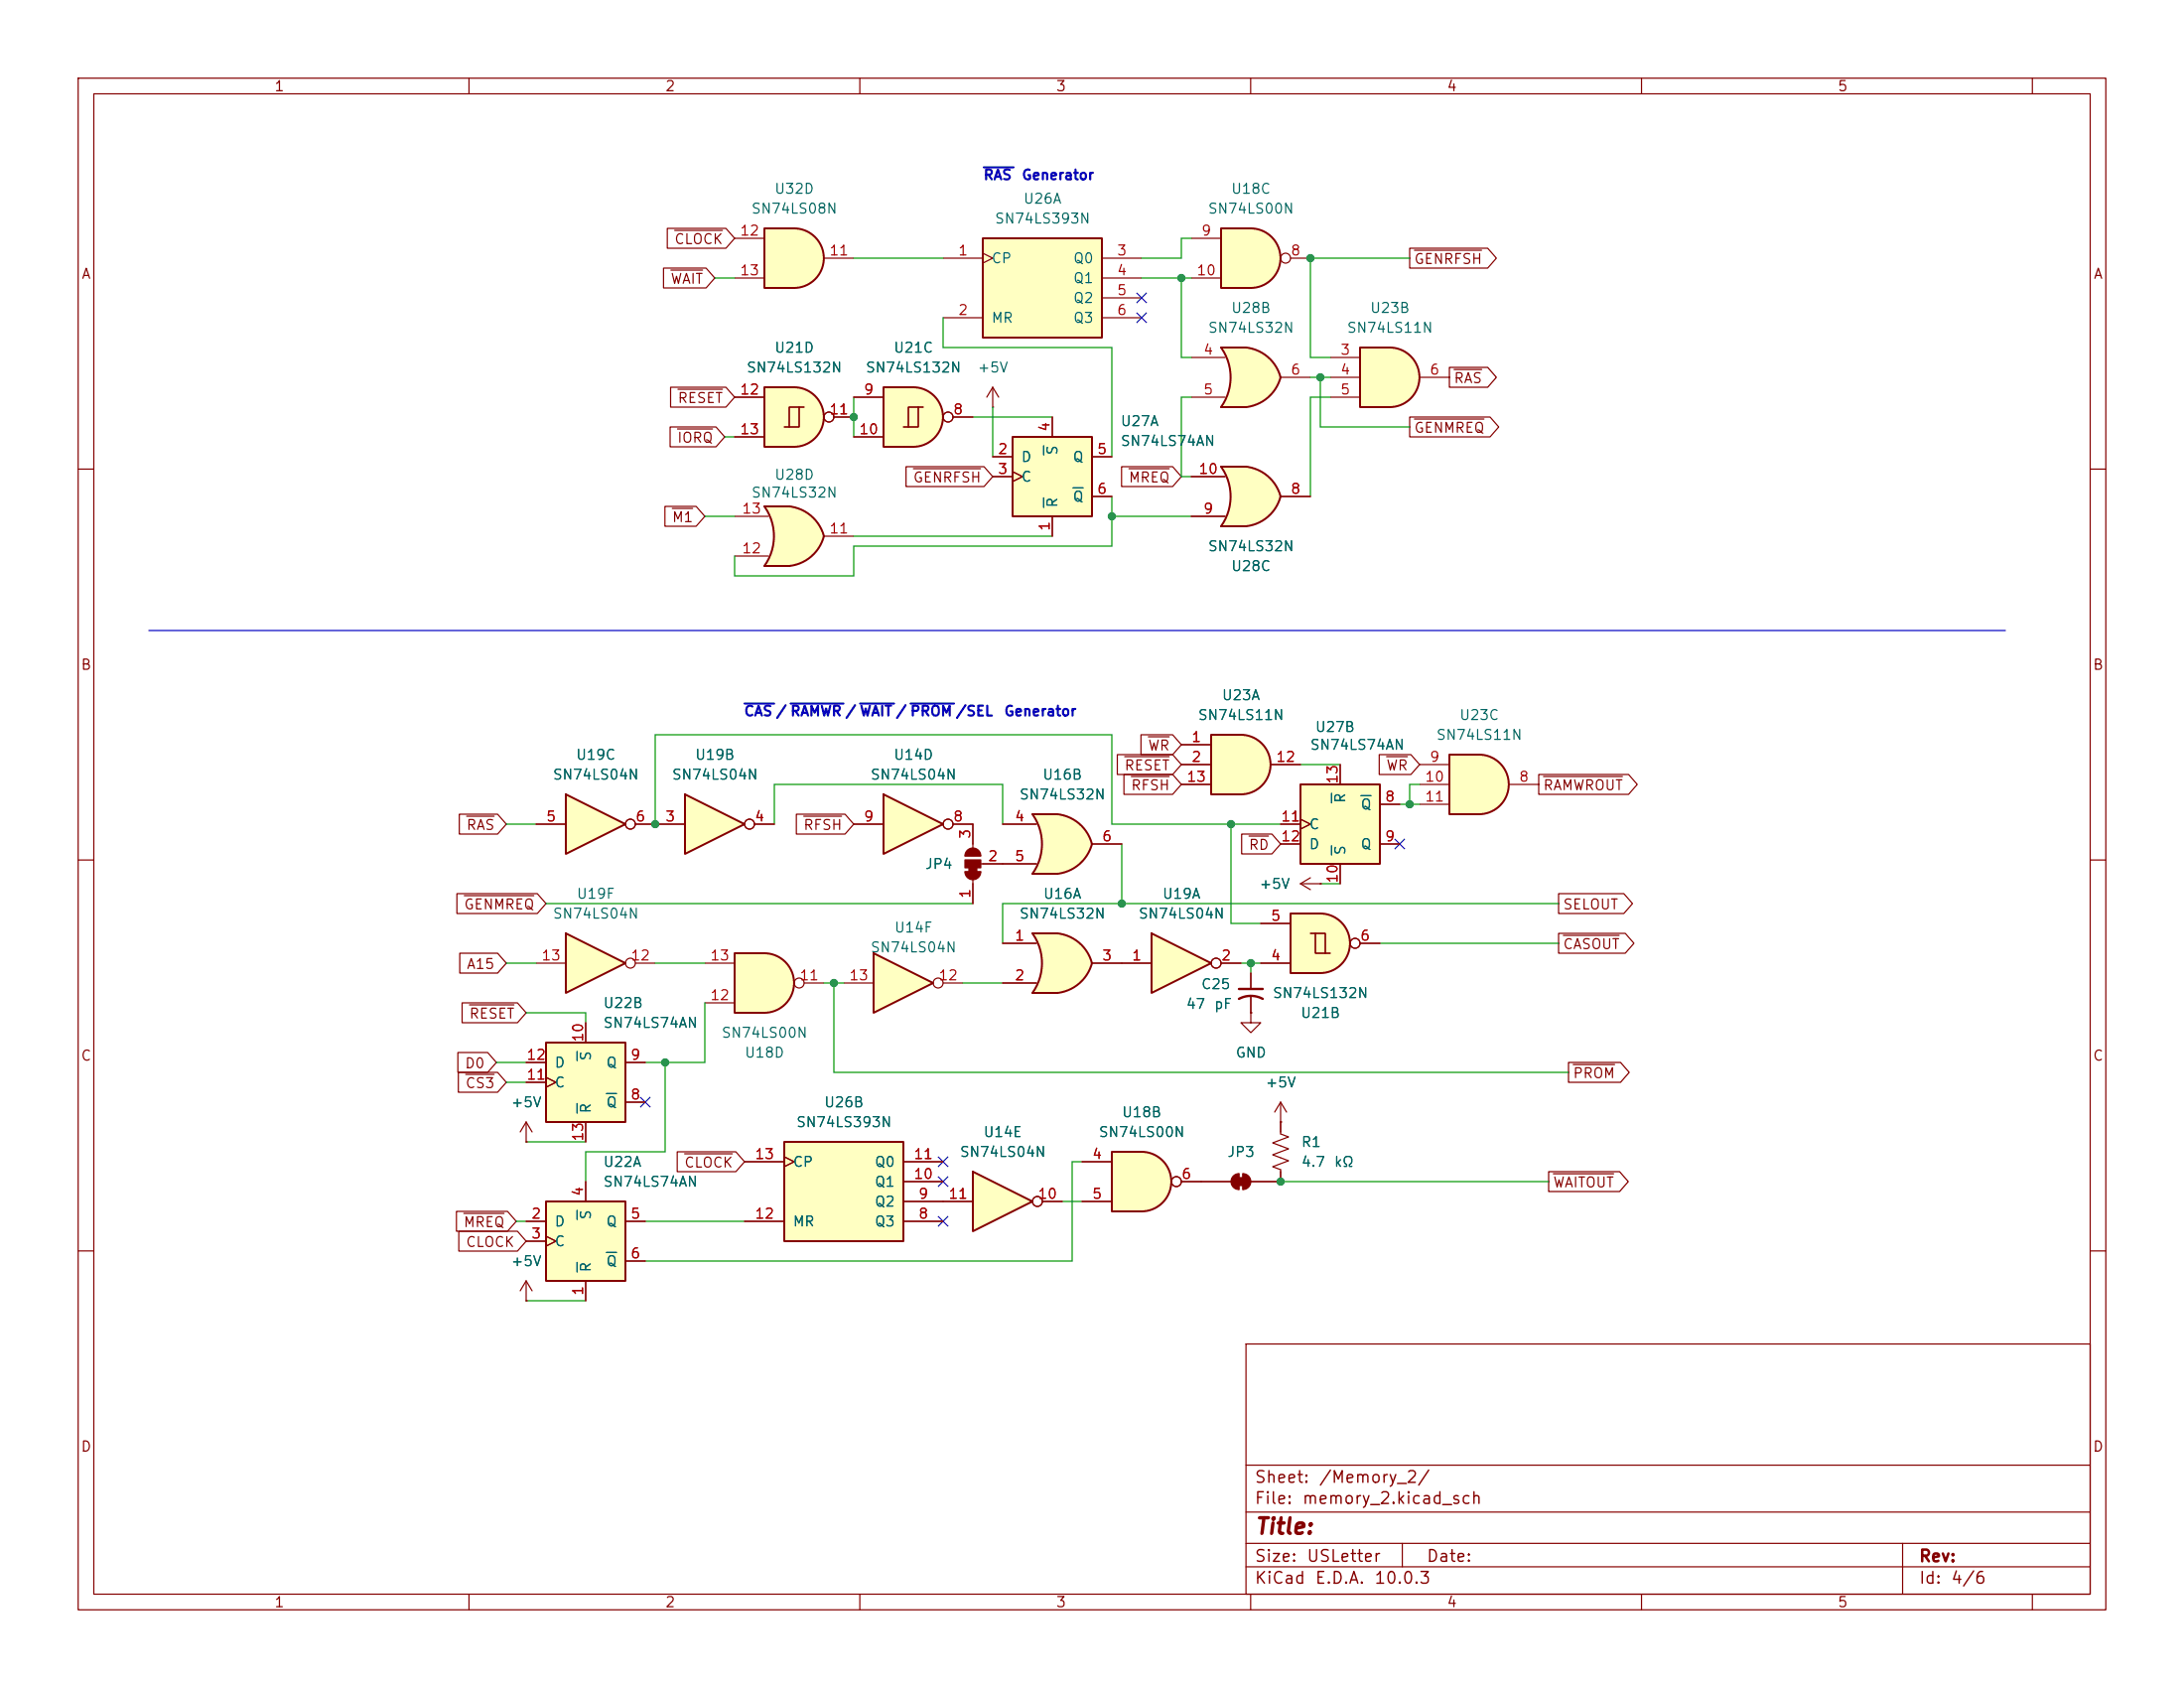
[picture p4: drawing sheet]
<svg xmlns="http://www.w3.org/2000/svg" width="279mm" height="216mm" viewBox="0 0 279 216" stroke-linecap="round" stroke-linejoin="round" font-family="sans-serif">
<g fill="none" stroke="#840000" stroke-width=".15">
<path d="M10 10h259.4v195.9h-259.4zM12 12h255.4v191.9h-255.4zM60 10v2M110 10v2M160 10v2M210 10v2M260 10v2M10 60h2M267.4 60h2M10 110h2M267.4 110h2M10 160h2"/>
<path d="M159.4 171.9h108v32h-108zM267.4 160h2M159.4 197.4h108M159.4 193.4h108M159.4 187.4h108M179.4 197.4v3M243.4 197.4v6.5M60 203.9v2M110 203.9v2M159.4 200.4h108M160 203.9v2M210 203.9v2"/>
<path d="M260 203.9v2"/>
</g>
<path d="M158.7 94a3.8 3.8 0 0 1 3.8 3.8 3.8 3.8 0 0 1-3.8 3.8z" fill="#ffffc2" stroke="#ffffc2" stroke-width=".13"/>
<path d="M154.9 94h3.8v7.6h-3.8z" fill="#ffffc2"/>
<path d="M154.9 94h3.8a3.8 3.8 0 0 1 3.8 3.8 3.8 3.8 0 0 1-3.8 3.8h-3.8z" fill="none" stroke="#840000" stroke-width=".25"/>
<path d="M151.1 95.3h3.8M151.1 97.8h3.8M162.6 97.8h3.8M151.1 100.3h3.8" fill="none" stroke="#840000" stroke-width=".15"/>
<path d="M101.6 29.2a3.8 3.8 0 0 1 3.8 3.8 3.8 3.8 0 0 1-3.8 3.8z" fill="#ffffc2" stroke="#ffffc2" stroke-width=".13"/>
<path d="M97.8 29.2h3.8v7.6h-3.8z" fill="#ffffc2"/>
<path d="M97.8 29.2h3.8a3.8 3.8 0 0 1 3.8 3.8 3.8 3.8 0 0 1-3.8 3.8h-3.8z" fill="none" stroke="#840000" stroke-width=".25"/>
<path d="M94 30.5h3.8M94 35.6h3.8M105.4 33h3.8" fill="none" stroke="#840000" stroke-width=".15"/>
<path d="M156.2 44.5h3.2M156.2 52.1h3.2" fill="none" stroke="#ffffc2" stroke-width=".13"/>
<g fill="#ffffc2" stroke="#ffffc2" stroke-width=".13">
<path d="M158.8 46.9l5 1.4a5.2 5.2 0 0 1-4.4 3.8z"/>
<path d="M159.4 44.5a5.1 5.1 0 0 1 4.4 3.8l-4.9 1.3z"/>
</g>
<path d="M156.2 44.5h3.2v7.6h-3.2a6.7 6.7 0 0 0 0-7.6z" fill="#ffffc2"/>
<path d="M159.4 44.5h-3.2a6.6 6.6 0 0 1 0 7.6h3.2M159.4 44.5a5.2 5.2 0 0 1 4.4 3.8 5.2 5.2 0 0 1-4.4 3.8" fill="none" stroke="#840000" stroke-width=".25"/>
<path d="M152.4 45.7h4.3M152.4 50.8h4.3M163.8 48.3h3.8" fill="none" stroke="#840000" stroke-width=".15"/>
<path d="M160 29.2a3.8 3.8 0 0 1 3.8 3.8 3.8 3.8 0 0 1-3.8 3.8z" fill="#ffffc2" stroke="#ffffc2" stroke-width=".13"/>
<path d="M156.2 29.2h3.8v7.6h-3.8z" fill="#ffffc2"/>
<path d="M156.2 29.2h3.8a3.8 3.8 0 0 1 3.8 3.8 3.8 3.8 0 0 1-3.8 3.8h-3.8z" fill="none" stroke="#840000" stroke-width=".25"/>
<g fill="none" stroke="#840000" stroke-width=".15">
<path d="M152.4 30.5h3.8M152.4 35.6h3.8M165.1 33h2.5"/>
<circle cx="164.5" cy="33" r=".63"/>
</g>
<path d="M125.7 30.5h15.3v12.7h-15.3z" fill="#ffffc2"/>
<path d="M125.7 30.5h15.3v12.7h-15.3z" fill="none" stroke="#840000" stroke-width=".25"/>
<path d="M120.6 33h5.1M125.7 32.4l1.3 .6-1.3 .7M141 33h5M141 35.6h5M141 38.1h5M120.6 40.6h5.1M141 40.6h5" fill="none" stroke="#840000" stroke-width=".15"/>
<path d="M132.1 119.4h3.2M132.1 127h3.2" fill="none" stroke="#ffffc2" stroke-width=".13"/>
<g fill="#ffffc2" stroke="#ffffc2" stroke-width=".13">
<path d="M134.7 121.8l5 1.4a5.2 5.2 0 0 1-4.4 3.8z"/>
<path d="M135.3 119.4a5.1 5.1 0 0 1 4.4 3.8l-5 1.3z"/>
</g>
<path d="M132.1 119.4h3.2v7.6h-3.2a6.7 6.7 0 0 0 0-7.6z" fill="#ffffc2"/>
<path d="M135.3 119.4h-3.2a6.6 6.6 0 0 1 0 7.6h3.2M135.3 119.4a5.2 5.2 0 0 1 4.4 3.8 5.2 5.2 0 0 1-4.4 3.8" fill="none" stroke="#840000" stroke-width=".25"/>
<path d="M128.3 120.7h4.3M128.3 125.7h4.3M139.7 123.2h3.8" fill="none" stroke="#840000" stroke-width=".15"/>
<path d="M147.3 119.4l7.6 3.8-7.6 3.8z" fill="#ffffc2"/>
<path d="M147.3 119.4l7.6 3.8-7.6 3.8z" fill="none" stroke="#840000" stroke-width=".25"/>
<g fill="none" stroke="#840000" stroke-width=".15">
<path d="M127 52.1h.1M127 49.5l-.8 1.3M127 49.5l.8 1.3M127 49.5v2.6M143.5 123.2h3.8M156.2 123.2h2.5"/>
<circle cx="155.6" cy="123.2" r=".63"/>
</g>
<path d="M97.8 72.4h3.2M97.8 64.8h3.2" fill="none" stroke="#ffffc2" stroke-width=".13"/>
<g fill="#ffffc2" stroke="#ffffc2" stroke-width=".13">
<path d="M101 64.8a5.2 5.2 0 0 1 4.4 3.8l-5 1.3z"/>
<path d="M100.4 67.3l5 1.3a5.1 5.1 0 0 1-4.4 3.8z"/>
</g>
<path d="M97.8 64.8h3.2v7.6h-3.2a6.6 6.6 0 0 0 0-7.6z" fill="#ffffc2"/>
<path d="M101 64.8h-3.2a6.6 6.6 0 0 1 0 7.6h3.2M101 64.8a5.2 5.2 0 0 1 4.4 3.8 5.2 5.2 0 0 1-4.4 3.8" fill="none" stroke="#840000" stroke-width=".25"/>
<path d="M94 71.1h4.3M94 66h4.3M105.4 68.6h3.8" fill="none" stroke="#840000" stroke-width=".15"/>
<path d="M177.8 44.5a3.8 3.8 0 0 1 3.8 3.8 3.8 3.8 0 0 1-3.8 3.8z" fill="#ffffc2" stroke="#ffffc2" stroke-width=".13"/>
<path d="M174 44.5h3.8v7.6h-3.8z" fill="#ffffc2"/>
<path d="M174 44.5h3.8a3.8 3.8 0 0 1 3.8 3.8 3.8 3.8 0 0 1-3.8 3.8h-3.8z" fill="none" stroke="#840000" stroke-width=".25"/>
<path d="M170.2 45.7h3.8M170.2 48.3h3.8M170.2 50.8h3.8M181.6 48.3h3.8" fill="none" stroke="#840000" stroke-width=".15"/>
<path d="M69.8 133.4h10.2v10.1h-10.2z" fill="#ffffc2"/>
<path d="M69.8 133.4h10.2v10.1h-10.2z" fill="none" stroke="#840000" stroke-width=".25"/>
<path d="M67.3 135.9h2.5M67.3 138.4h2.5M69.8 137.8l1.3 .6-1.3 .7M74.9 130.8v2.6M80 135.9h2.5M74.9 143.5v2.6M80 141h2.5" fill="none" stroke="#840000" stroke-width=".15"/>
<path d="M73.8 134.5v1.2M77.6 139.9h1.3M73.8 141.1v1.3" fill="none" stroke="#006464" stroke-width=".15"/>
<path d="M69.8 153.7h10.2v10.1h-10.2z" fill="#ffffc2"/>
<path d="M69.8 153.7h10.2v10.1h-10.2z" fill="none" stroke="#840000" stroke-width=".25"/>
<path d="M67.3 156.2h2.5M67.3 158.8h2.5M69.8 158.1l1.3 .7-1.3 .6M74.9 151.1v2.6M80 156.2h2.5M163.8 141v4l1 .4-2 .8 2 .7-2 .8 2 .8-2 .7 1 .4v1.5M163.8 143.5h.1M163.8 141l-.7 1.2M163.8 141l.8 1.2M74.9 163.8v2.6M80 161.3h2.5" fill="none" stroke="#840000" stroke-width=".15"/>
<path d="M73.8 154.8v1.2M73.8 161.5v1.2M77.6 160.2h1.3" fill="none" stroke="#006464" stroke-width=".15"/>
<path d="M189.2 96.5a3.8 3.8 0 0 1 3.8 3.8 3.8 3.8 0 0 1-3.8 3.8z" fill="#ffffc2" stroke="#ffffc2" stroke-width=".13"/>
<path d="M185.4 96.5h3.8v7.6h-3.8z" fill="#ffffc2"/>
<path d="M185.4 96.5h3.8a3.8 3.8 0 0 1 3.8 3.8 3.8 3.8 0 0 1-3.8 3.8h-3.8z" fill="none" stroke="#840000" stroke-width=".25"/>
<path d="M181.6 97.8h3.8M181.6 100.3h3.8M181.6 102.9h3.8M193 100.3h3.8M67.3 166.4h.1M67.3 163.8l-.8 1.3M67.3 163.8l.8 1.3M67.3 163.8v2.6" fill="none" stroke="#840000" stroke-width=".15"/>
<path d="M124.5 149.9l7.6 3.8-7.6 3.8z" fill="#ffffc2"/>
<path d="M124.5 149.9l7.6 3.8-7.6 3.8z" fill="none" stroke="#840000" stroke-width=".25"/>
<g fill="none" stroke="#840000" stroke-width=".15">
<path d="M120.6 153.7h3.9M133.3 153.7h2.6"/>
<circle cx="132.7" cy="153.7" r=".63"/>
</g>
<path d="M166.4 100.3h10.1v10.2h-10.1z" fill="#ffffc2"/>
<path d="M166.4 100.3h10.1v10.2h-10.1z" fill="none" stroke="#840000" stroke-width=".25"/>
<path d="M171.4 97.8v2.5M163.8 108h2.6M163.8 105.4h2.6M166.4 104.8l1.2 .6-1.2 .6M166.4 113l1.2 .8M166.4 113h2.5M167.6 112.3l-1.2 .7M168.9 113h.1M171.4 110.5v2.5M176.5 102.9h2.6M176.5 108h2.6" fill="none" stroke="#840000" stroke-width=".15"/>
<path d="M170.3 101.5v1.2M170.3 108.2v1.1M174.1 101.8h1.3" fill="none" stroke="#006464" stroke-width=".15"/>
<path d="M100.3 146.1h15.3v12.7h-15.3z" fill="#ffffc2"/>
<path d="M100.3 146.1h15.3v12.7h-15.3z" fill="none" stroke="#840000" stroke-width=".25"/>
<g fill="none" stroke="#840000" stroke-width=".15">
<path d="M123.4 111.5h2.1M123.4 109.5h2.1M124.5 105.4v3.1M124.5 112.5v3.1M125.5 110.5h2.8M67.3 146.1h.1M67.3 143.5l-.8 1.3M67.3 143.5l.8 1.3M67.3 143.5v2.6M95.2 156.2h5.1M95.2 148.6h5.1M100.3 148l1.3 .6-1.3 .6"/>
<path d="M115.6 156.2h5M115.6 153.7h5M115.6 151.1h5M115.6 148.6h5"/>
</g>
<g fill="#840000" stroke="#840000" stroke-width=".15">
<path d="M124 111h1v.5h-1z"/>
<path d="M123.4 111.5h2.1a1.02 1.02 0 0 1-1 1 1.02 1.02 0 0 1-1.1-1z"/>
<path d="M123.4 110h2.1v1h-2.1z"/>
<path d="M123.7 108.8a1.02 1.02 0 0 1 1.1-.3 1.02 1.02 0 0 1 .7 1h-2.1l.1-.4z"/>
</g>
<path d="M168.9 116.8a3.8 3.8 0 0 1 3.8 3.9 3.8 3.8 0 0 1-3.8 3.8z" fill="#ffffc2" stroke="#ffffc2" stroke-width=".13"/>
<path d="M165.1 116.8h3.8v7.7h-3.8z" fill="#ffffc2"/>
<g fill="none" stroke="#840000" stroke-width=".15">
<path d="M161.3 118.1h3.8M167.6 119.4h1.9v2.5h.7M168.3 119.4v2.5h1.2M161.3 123.2h3.8M174 120.7h2.5"/>
<circle cx="173.4" cy="120.6" r=".63"/>
</g>
<path d="M165.1 116.8h3.8a3.8 3.8 0 0 1 3.8 3.9 3.8 3.8 0 0 1-3.8 3.8h-3.8z" fill="none" stroke="#840000" stroke-width=".25"/>
<path d="M113 101.6l7.6 3.8-7.6 3.8z" fill="#ffffc2"/>
<path d="M113 101.6l7.6 3.8-7.6 3.8z" fill="none" stroke="#840000" stroke-width=".25"/>
<g fill="none" stroke="#840000" stroke-width=".15">
<path d="M109.2 105.4h3.8M121.9 105.4h2.6"/>
<circle cx="121.3" cy="105.4" r=".63"/>
</g>
<path d="M72.4 119.4l7.6 3.8-7.6 3.8z" fill="#ffffc2"/>
<path d="M72.4 119.4l7.6 3.8-7.6 3.8z" fill="none" stroke="#840000" stroke-width=".25"/>
<g fill="none" stroke="#840000" stroke-width=".15">
<path d="M68.6 123.2h3.8M81.3 123.2h2.5"/>
<circle cx="80.6" cy="123.2" r=".63"/>
</g>
<path d="M101.6 49.5a3.8 3.8 0 0 1 3.8 3.8 3.8 3.8 0 0 1-3.8 3.9z" fill="#ffffc2" stroke="#ffffc2" stroke-width=".13"/>
<path d="M97.8 49.5h3.8v7.7h-3.8z" fill="#ffffc2"/>
<g fill="none" stroke="#840000" stroke-width=".15">
<path d="M94 50.8h3.8M94 55.9h3.8M102.2 52.1h-1.2v2.5M102.9 52.1h-.7v2.5h-1.9M106.7 53.3h2.5"/>
<circle cx="106" cy="53.3" r=".63"/>
</g>
<path d="M97.8 49.5h3.8a3.8 3.8 0 0 1 3.8 3.8 3.8 3.8 0 0 1-3.8 3.9h-3.8z" fill="none" stroke="#840000" stroke-width=".25"/>
<path d="M132.1 104.1h3.2M132.1 111.8h3.2" fill="none" stroke="#ffffc2" stroke-width=".13"/>
<g fill="#ffffc2" stroke="#ffffc2" stroke-width=".13">
<path d="M134.7 106.6l5 1.4a5.2 5.2 0 0 1-4.4 3.8z"/>
<path d="M135.3 104.1a5.1 5.1 0 0 1 4.4 3.9l-5 1.2z"/>
</g>
<path d="M132.1 104.1h3.2v7.7h-3.2a6.7 6.7 0 0 0 0-7.7z" fill="#ffffc2"/>
<path d="M135.3 104.1h-3.2a6.6 6.6 0 0 1 0 7.7h3.2M135.3 104.1a5.2 5.2 0 0 1 4.4 3.9 5.2 5.2 0 0 1-4.4 3.8" fill="none" stroke="#840000" stroke-width=".25"/>
<path d="M128.3 105.4h4.3M128.3 110.5h4.3M139.7 108h3.8M153.7 151.1h3.8M158.5 150.1v2M159 150.1v2M160 151.1h3.8" fill="none" stroke="#840000" stroke-width=".15"/>
<g fill="#840000" stroke="#840000" stroke-width=".15">
<path d="M158.2 150.6h1.1v1h-1.1z"/>
<path d="M157.8 150.4l.3-.2 .4-.1v2a1.02 1.02 0 0 1-.9-.6 1.02 1.02 0 0 1 .2-1.1z"/>
<path d="M159 150.1a1.02 1.02 0 0 1 1 1 1.02 1.02 0 0 1-1 1z"/>
</g>
<path d="M146 147.3a3.8 3.8 0 0 1 3.8 3.8 3.8 3.8 0 0 1-3.8 3.8z" fill="#ffffc2" stroke="#ffffc2" stroke-width=".13"/>
<path d="M142.2 147.3h3.8v7.6h-3.8z" fill="#ffffc2"/>
<path d="M142.2 147.3h3.8a3.8 3.8 0 0 1 3.8 3.8 3.8 3.8 0 0 1-3.8 3.8h-3.8z" fill="none" stroke="#840000" stroke-width=".25"/>
<g fill="none" stroke="#840000" stroke-width=".15">
<path d="M160 129.5v1.3h1.3l-1.3 1.3-1.3-1.3h1.3M160 129.5h.1M160 124.5v2M160 127.5v2M138.4 148.6h3.8M138.4 153.7h3.8M151.1 151.1h2.6"/>
<circle cx="150.5" cy="151.1" r=".63"/>
</g>
<path d="M158.5 127.8a3.2 3.2 0 0 1 3 0M158.5 126.5h3" fill="none" stroke="#840000" stroke-width=".3"/>
<path d="M111.8 121.9l7.6 3.8-7.6 3.8z" fill="#ffffc2"/>
<path d="M111.8 121.9l7.6 3.8-7.6 3.8z" fill="none" stroke="#840000" stroke-width=".25"/>
<g fill="none" stroke="#840000" stroke-width=".15">
<path d="M107.9 125.7h3.9M120.6 125.7h2.6"/>
<circle cx="120" cy="125.7" r=".63"/>
</g>
<path d="M72.4 101.6l7.6 3.8-7.6 3.8z" fill="#ffffc2"/>
<path d="M72.4 101.6l7.6 3.8-7.6 3.8z" fill="none" stroke="#840000" stroke-width=".25"/>
<g fill="none" stroke="#840000" stroke-width=".15">
<path d="M68.6 105.4h3.8M81.3 105.4h2.5"/>
<circle cx="80.6" cy="105.4" r=".63"/>
</g>
<path d="M97.8 121.9a3.8 3.8 0 0 1 3.8 3.8 3.8 3.8 0 0 1-3.8 3.8z" fill="#ffffc2" stroke="#ffffc2" stroke-width=".13"/>
<path d="M94 121.9h3.8v7.6h-3.8z" fill="#ffffc2"/>
<path d="M94 121.9h3.8a3.8 3.8 0 0 1 3.8 3.8 3.8 3.8 0 0 1-3.8 3.8h-3.8z" fill="none" stroke="#840000" stroke-width=".25"/>
<g fill="none" stroke="#840000" stroke-width=".15">
<path d="M90.2 128.3h3.8M90.2 123.2h3.8M102.9 125.7h2.5"/>
<circle cx="102.2" cy="125.7" r=".63"/>
</g>
<path d="M87.6 101.6l7.6 3.8-7.6 3.8z" fill="#ffffc2"/>
<path d="M87.6 101.6l7.6 3.8-7.6 3.8z" fill="none" stroke="#840000" stroke-width=".25"/>
<g fill="none" stroke="#840000" stroke-width=".15">
<path d="M83.8 105.4h3.8M96.5 105.4h2.6"/>
<circle cx="95.9" cy="105.4" r=".63"/>
</g>
<path d="M156.2 59.7h3.2M156.2 67.3h3.2" fill="none" stroke="#ffffc2" stroke-width=".13"/>
<g fill="#ffffc2" stroke="#ffffc2" stroke-width=".13">
<path d="M159.4 59.7a5.2 5.2 0 0 1 4.4 3.8l-5 1.4z"/>
<path d="M158.9 62.2l4.9 1.3a5.1 5.1 0 0 1-4.4 3.8z"/>
</g>
<path d="M156.2 59.7h3.2v7.6h-3.2a6.6 6.6 0 0 0 0-7.6z" fill="#ffffc2"/>
<path d="M159.4 59.7h-3.2a6.6 6.6 0 0 1 0 7.6h3.2M159.4 59.7a5.2 5.2 0 0 1 4.4 3.8 5.2 5.2 0 0 1-4.4 3.8" fill="none" stroke="#840000" stroke-width=".25"/>
<path d="M152.4 66h4.3M152.4 61h4.3M163.8 63.5h3.8" fill="none" stroke="#840000" stroke-width=".15"/>
<path d="M116.8 49.5a3.8 3.8 0 0 1 3.8 3.8 3.8 3.8 0 0 1-3.8 3.9z" fill="#ffffc2" stroke="#ffffc2" stroke-width=".13"/>
<path d="M113 49.5h3.8v7.7h-3.8z" fill="#ffffc2"/>
<g fill="none" stroke="#840000" stroke-width=".15">
<path d="M109.2 50.8h3.8M109.2 55.9h3.8M117.5 52.1h-1.3v2.5M118.1 52.1h-.6v2.5h-1.9M121.9 53.3h2.6"/>
<circle cx="121.3" cy="53.3" r=".63"/>
</g>
<path d="M113 49.5h3.8a3.8 3.8 0 0 1 3.8 3.8 3.8 3.8 0 0 1-3.8 3.9h-3.8z" fill="none" stroke="#840000" stroke-width=".25"/>
<path d="M129.5 55.9h10.2v10.1h-10.2z" fill="#ffffc2"/>
<path d="M129.5 55.9h10.2v10.1h-10.2z" fill="none" stroke="#840000" stroke-width=".25"/>
<g fill="none" stroke="#840000" stroke-width=".15">
<path d="M84.9 34.3h5.4l1.1 1.3-1.1 1.2h-5.4zM85.4 29.2h7.5l1.1 1.3-1.1 1.3h-7.5zM85.8 34.5h4.1M86.3 29.5h6.1M180.3 31.7h10l1.1 1.3-1.1 1.3h-10zM180.9 32h8.6M85.7 54.6h5.9l1.1 1.3-1.1 1.3h-5.9zM85.8 49.5h7.1l1.1 1.3-1.1 1.3h-7.1zM86.7 54.9h4.5M86.7 49.8h5.7M94 50.8h3.8M94 55.9h3.8"/>
<path d="M106.7 53.3h2.5M109.2 50.8h3.8M109.2 55.9h3.8M115.9 59.7h10l1.1 1.3-1.1 1.2h-10zM116.8 59.9h8.6M121.9 53.3h2.6M127 58.4h2.5M134.6 53.3v2.6M139.7 58.4h2.5M143.5 59.7h6.5l1.1 1.3-1.1 1.2h-6.5zM144.4 59.9h5.2M180.3 53.3h10.3l1.1 1.3-1.1 1.3h-10.3z"/>
<path d="M180.9 53.6h8.9M85.1 64.8h4l1.1 1.2-1.1 1.3h-4zM86 65h2.6M127 61h2.5M129.5 60.3l1.3 .7-1.3 .6M134.6 66v2.6M139.7 63.5h2.5M152.4 61h4.3M152.4 66h4.3M163.8 63.5h3.8M142.9 96.5h7.1l1.1 1.3-1.1 1.3h-7.1zM143.8 99.1h6.2l1.1 1.2-1.1 1.3h-6.2z"/>
<path d="M143.9 96.8h5.7M144.7 99.3h4.9M146 94h4l1.1 1.3-1.1 1.2h-4zM146.9 94.2h2.7M151.1 95.3h3.8M151.1 97.8h3.8M162.6 97.8h3.8M171.4 97.8v2.5M176.4 96.5h4.1l1.1 1.3-1.1 1.3h-4.1zM177.4 96.8h2.7M196.8 99.1h11.5l1.2 1.2-1.2 1.3h-11.5zM197.5 99.3h10.1"/>
<path d="M58.5 114.3h10.2l1.1 1.3-1.1 1.2h-10.2zM58.8 104.1h4.9l1.1 1.3-1.1 1.3h-4.9zM59.4 114.6h8.9M59.7 104.4h3.5M68.6 105.4h3.8M81.3 105.4h6.3M96.5 105.4h2.6M101.9 104.1h6.2l1.1 1.3-1.1 1.3h-6.2zM102.8 104.4h4.9M109.2 105.4h3.8M121.9 105.4h2.6v2.6M124.5 113v2.6"/>
<path d="M125.7 110.5h6.9M128.3 105.4h4.3M139.7 108h3.8M151.1 100.3h3.8M158.8 106.7h3.9l1.1 1.3-1.1 1.2h-3.9zM159.8 106.9h2.5M161.3 118.1h3.8M163.8 108h2.6M163.8 105.4h2.6M166.4 104.8l1.2 .6-1.2 .6M168.9 113h.1M171.4 110.5v2.5"/>
<path d="M176.5 102.9h2.6M176.5 108h2.6M199.4 119.4h8.5l1.1 1.3-1.1 1.2h-8.5zM199.4 114.3h8.3l1.2 1.3-1.2 1.2h-8.3zM200 119.6h7.1M58.6 134.6h3.8l1.1 1.3-1.1 1.3h-3.8zM58.6 137.2h5.1l1.1 1.2-1.1 1.3h-5.1zM59.1 128.3h7.1l1.1 1.2-1.1 1.3h-7.1zM59.6 137.4h3.6M60.1 128.5h5.7M67.3 135.9h2.5M67.3 138.4h2.5"/>
<path d="M69.8 137.8l1.3 .6-1.3 .7M74.9 130.8v2.6M80 135.9h2.5M128.3 120.7h4.3M128.3 125.7h4.3M139.7 123.2h7.6M156.2 123.2h2.5M160 129.5h.1M160 124.5v2M160 127.5v2M161.3 123.2h3.8M174 120.7h2.5"/>
<path d="M58.4 154.9h6.5l1.1 1.3-1.1 1.3h-6.5zM58.7 157.5h7.5l1.1 1.3-1.1 1.2h-7.5zM59.3 155.2h5.2M67.3 146.1h.1M67.3 156.2h2.5M67.3 158.8h2.5M69.8 158.1l1.3 .7-1.3 .6M74.9 143.5v2.6M74.9 151.1v2.6M80 141h2.5M80 156.2h2.5M86.6 147.3h7.5l1.1 1.3-1.1 1.3h-7.5z"/>
<path d="M87.6 147.6h6.1M95.2 148.6h5.1M95.2 156.2h5.1M100.3 148l1.3 .6-1.3 .6M115.6 151.1h5M115.6 148.6h5M115.6 153.7h8.9M115.6 156.2h5M133.3 153.7h2.6M138.4 148.6h3.8M138.4 153.7h3.8M151.1 151.1h6.4"/>
<path d="M163.8 143.5h.1M163.8 143.5v1.3M163.8 149.9v1.2h-3.8M67.3 166.4h.1M74.9 163.8v2.6M80 161.3h2.5"/>
<circle cx="106" cy="53.3" r=".63"/>
<circle cx="121.3" cy="53.3" r=".63"/>
<circle cx="80.6" cy="105.4" r=".63"/>
<circle cx="95.9" cy="105.4" r=".63"/>
<circle cx="121.3" cy="105.4" r=".63"/>
<circle cx="155.6" cy="123.2" r=".63"/>
<circle cx="173.4" cy="120.6" r=".63"/>
<circle cx="132.7" cy="153.7" r=".63"/>
<circle cx="150.5" cy="151.1" r=".63"/>
</g>
<path d="M133.5 57v1.2M133.5 63.7v1.2M137.3 62.4h1.3M170.3 101.5v1.2M170.3 108.2v1.1M174.1 101.8h1.3M73.8 134.5v1.2M77.6 139.9h1.3M73.8 141.1v1.3M73.8 154.8v1.2M73.8 161.5v1.2M77.6 160.2h1.3" fill="none" stroke="#006464" stroke-width=".15"/>
<path d="M185.4 47h4.9l1.1 1.3-1.1 1.2h-4.9zM186 47.3h3.6M58.8 121.9h4.9l1.1 1.3-1.1 1.3h-4.9zM200.7 135.9h6.6l1.1 1.3-1.1 1.2h-6.6zM201.3 136.2h5.3M198.1 149.9h9.1l1.1 1.2-1.1 1.3h-9.1zM198.7 150.1h7.7" fill="none" stroke="#840000" stroke-width=".16"/>
<path d="M19 80.6h237.5" fill="none" stroke="#0000c2" stroke-width=".15"/>
<g fill="none" stroke="#009600" stroke-width=".15">
<path d="M91.4 35.6h2.6M109.2 33h11.4M146 35.6h6.4M151.1 35.6v10.1h1.3M152.4 30.5h-1.3v2.5h-5.1M180.3 33h-12.7v12.7h2.6M92.7 55.9h1.3M109.2 50.8v5.1M120.6 40.6v3.9h21.6v13.9M124.5 53.3h10.1M127 52.1v6.3M152.4 50.8h-1.3v10.2h1.3"/>
<path d="M167.6 48.3h2.6M168.9 48.3v6.3h11.4M170.2 50.8h-2.6v12.7M90.2 66h3.8M109.2 68.6h25.4M142.2 63.5v6.4h-33v3.8h-15.2v-2.6M142.2 66h10.2M166.4 97.8h5M64.8 105.4h3.8M69.8 115.6h54.7M83.8 105.4v-11.4h58.4v11.4h21.6M99.1 105.4v-5.1h29.2v5.1"/>
<path d="M143.5 108v7.6M157.5 105.4v12.7h3.8M168.9 113h2.5M179.1 102.9h2.5M181.6 100.3h-1.3v2.6M199.4 115.6h-71.1v5.1M63.5 135.9h3.8M64.8 123.2h3.8M64.8 138.4h2.5M67.3 129.5h7.6v1.3M83.8 123.2h6.4M85.1 135.9v11.4h-10.2v3.8"/>
<path d="M90.2 128.3v7.6h-7.7M105.4 125.7h2.5M106.7 125.7v11.5h94M123.2 125.7h5.1M158.7 123.2h2.6M160 123.2v1.3M176.5 120.7h22.9M66 156.2h1.3M67.3 146.1h7.6M82.5 156.2h12.7M135.9 153.7h2.5M138.4 148.6h-1.2v12.7h-54.7"/>
<path d="M163.8 151.1h34.3M67.3 166.4h7.6"/>
</g>
<g fill="none" stroke="#000084" stroke-width=".15">
<path d="M145.4 37.5l1.3 1.2M146.7 37.5l-1.3 1.2M145.4 40l1.3 1.2M146.7 40l-1.3 1.2M178.5 107.3l1.2 1.3M179.7 107.3l-1.2 1.3M81.9 140.4l1.3 1.2M83.2 140.4l-1.3 1.2M120 155.6l1.3 1.2M120 150.5l1.3 1.2M120 148l1.3 1.2M121.3 155.6l-1.3 1.2"/>
<path d="M121.3 150.5l-1.3 1.2M121.3 148l-1.3 1.2"/>
</g>
<path d="M125.9 21.4h3.8M95.2 90h3.8M101.1 90h6.8M110 90h4.4M116.5 90h5.6" fill="none" stroke="#0000c2" stroke-width=".25"/>
<g fill="#009600" stroke="#009600" stroke-width=".13">
<circle cx="143.5" cy="115.6" r=".46"/>
<circle cx="163.8" cy="151.1" r=".46"/>
<circle cx="160" cy="123.2" r=".46"/>
<circle cx="109.2" cy="53.3" r=".46"/>
<circle cx="151.1" cy="35.6" r=".46"/>
<circle cx="157.5" cy="105.4" r=".46"/>
<circle cx="142.2" cy="66" r=".46"/>
<circle cx="180.3" cy="102.9" r=".46"/>
<circle cx="167.6" cy="33" r=".46"/>
<circle cx="168.9" cy="48.3" r=".46"/>
<circle cx="85.1" cy="135.9" r=".46"/>
<circle cx="106.7" cy="125.7" r=".46"/>
<circle cx="83.8" cy="105.4" r=".46"/>
</g>
<text font-size="2" fill="#840000" x="160.4" y="196.7">Title:</text>
<g font-size="1.5" fill="#840000">
<text x="160.4" y="190">Sheet:</text>
<text x="168.6" y="190">/Memory_2/</text>
<text x="160.4" y="192.7">File:</text>
<text x="166.5" y="192.7">memory_2.kicad_sch</text>
<text x="160.4" y="202.9">KiCad</text>
<text x="160.4" y="200.1">Size:</text>
<text x="167.1" y="200.1">USLetter</text>
<text x="168.1" y="202.9">E.D.A.</text>
<text x="175.7" y="202.9">10.0.3</text>
<text x="182.4" y="200.1">Date:</text>
<text x="245.4" y="200.1">Rev:</text>
<text x="245.4" y="202.9">Id:</text>
<text x="249.5" y="202.9">4/6</text>
</g>
<g font-size="1.3" fill="#840000">
<text x="35" y="12">1</text>
<text x="85" y="12">2</text>
<text x="135" y="12">3</text>
<text x="185" y="12">4</text>
<text x="235" y="12">5</text>
<text x="10.3" y="36">A</text>
<text x="86.2" y="31.5">CLOCK</text>
<text x="180.8" y="34.1">GENRFSH</text>
<text x="267.7" y="36">A</text>
<text x="85.7" y="36.6">WAIT</text>
<text x="86.6" y="51.9">RESET</text>
<text x="185.9" y="49.3">RAS</text>
<text x="86.5" y="56.9">IORQ</text>
<text x="180.8" y="55.7">GENMREQ</text>
<text x="116.7" y="62">GENRFSH</text>
<text x="144.3" y="62">MREQ</text>
<text x="85.9" y="67.1">M1</text>
<text x="10.3" y="86">B</text>
<text x="267.7" y="86">B</text>
<text x="143.8" y="98.9">RESET</text>
<text x="144.6" y="101.4">RFSH</text>
<text x="146.8" y="96.3">WR</text>
<text x="177.3" y="98.9">WR</text>
<text x="197.3" y="101.4">RAMWROUT</text>
<text x="59.6" y="106.5">RAS</text>
<text x="102.7" y="106.5">RFSH</text>
<text x="159.7" y="109">RD</text>
<text x="59.3" y="116.6">GENMREQ</text>
<text x="199.9" y="116.6">SELOUT</text>
<text x="59.6" y="124.3">A15</text>
<text x="199.9" y="121.7">CASOUT</text>
<text x="59.9" y="130.6">RESET</text>
<text x="10.3" y="136">C</text>
<text x="59.4" y="137">D0</text>
<text x="267.7" y="136">C</text>
<text x="59.4" y="139.5">CS3</text>
<text x="201.1" y="138.2">PROM</text>
<text x="87.4" y="149.7">CLOCK</text>
<text x="198.6" y="152.2">WAITOUT</text>
<text x="59.2" y="157.3">MREQ</text>
<text x="59.5" y="159.8">CLOCK</text>
<text x="10.3" y="186">D</text>
<text x="267.7" y="186">D</text>
<text x="35" y="205.9">1</text>
<text x="85" y="205.9">2</text>
<text x="135" y="205.9">3</text>
<text x="185" y="205.9">4</text>
<text x="235" y="205.9">5</text>
</g>
<g font-size="1.3" fill="#0000c2">
<text x="125.7" y="23.3">RAS</text>
<text x="130.6" y="23.3">Generator</text>
<text x="95.1" y="91.9">CAS / RAMWR / WAIT / PROM /SEL</text>
<text x="128.4" y="91.9">Generator</text>
</g>
<g font-size="1.3" fill="#006464">
<text x="96" y="27.6">SN74LS08N</text>
<text x="99" y="25.1">U32D</text>
<text x="127.2" y="28.9">SN74LS393N</text>
<text x="130.8" y="26.4">U26A</text>
<text x="154.4" y="27.6">SN74LS00N</text>
<text x="157.4" y="25.1">U18C</text>
<text x="126.7" y="34">CP</text>
<text x="137.2" y="34">Q0</text>
<text x="126.7" y="41.6">MR</text>
<text x="137.2" y="36.5">Q1</text>
<text x="137.2" y="39.1">Q2</text>
<text x="137.2" y="41.6">Q3</text>
<text x="157.4" y="40.3">U28B</text>
<text x="175.2" y="40.3">U23B</text>
<text x="95.4" y="48">SN74LS132N</text>
<text x="99" y="45.4">U21D</text>
<text x="110.7" y="48">SN74LS132N</text>
<text x="114.2" y="45.4">U21C</text>
<text x="125" y="48">+5V</text>
<text x="154.4" y="42.9">SN74LS32N</text>
<text x="172.2" y="42.9">SN74LS11N</text>
<text x="130.6" y="59.4">D</text>
<text x="135.6" y="58.3" transform="rotate(-90 135.6 58.3)">S</text>
<text x="137.2" y="59.4">Q</text>
<text x="143.3" y="54.8">U27A</text>
<text x="143.3" y="57.4">SN74LS74AN</text>
<text x="96" y="64">SN74LS32N</text>
<text x="99" y="61.7">U28D</text>
<text x="130.6" y="61.9">C</text>
<text x="135.6" y="65" transform="rotate(-90 135.6 65)">R</text>
<text x="137.2" y="64.5">Q</text>
<text x="154.4" y="70.8">SN74LS32N</text>
<text x="157.4" y="73.4">U28C</text>
<text x="156.2" y="89.9">U23A</text>
<text x="153.2" y="92.4">SN74LS11N</text>
<text x="168.2" y="93.9">U27B</text>
<text x="183.6" y="95">SN74LS11N</text>
<text x="186.6" y="92.4">U23C</text>
<text x="70.6" y="100">SN74LS04N</text>
<text x="73.6" y="97.5">U19C</text>
<text x="85.9" y="100">SN74LS04N</text>
<text x="88.8" y="97.5">U19B</text>
<text x="111.3" y="100">SN74LS04N</text>
<text x="114.2" y="97.5">U14D</text>
<text x="133.3" y="100">U16B</text>
<text x="167.5" y="96.2">SN74LS74AN</text>
<text x="130.3" y="102.6">SN74LS32N</text>
<text x="167.4" y="106.4">C</text>
<text x="172.4" y="102.8" transform="rotate(-90 172.4 102.8)">R</text>
<text x="174" y="103.8">Q</text>
<text x="118.3" y="111.5">JP4</text>
<text x="167.4" y="108.9">D</text>
<text x="172.4" y="109.5" transform="rotate(-90 172.4 109.5)">S</text>
<text x="174" y="108.9">Q</text>
<text x="70.6" y="117.8">SN74LS04N</text>
<text x="73.7" y="115.3">U19F</text>
<text x="114.3" y="119.6">U14F</text>
<text x="130.3" y="117.8">SN74LS32N</text>
<text x="133.4" y="115.3">U16A</text>
<text x="145.6" y="117.8">SN74LS04N</text>
<text x="148.6" y="115.3">U19A</text>
<text x="161" y="114">+5V</text>
<text x="111.3" y="122.1">SN74LS04N</text>
<text x="77.1" y="129.2">U22B</text>
<text x="77.1" y="131.8">SN74LS74AN</text>
<text x="151.6" y="129.4">47</text>
<text x="153.6" y="126.8">C25</text>
<text x="155.2" y="129.4">pF</text>
<text x="162.7" y="128">SN74LS132N</text>
<text x="166.3" y="130.5">U21B</text>
<text x="70.9" y="136.9">D</text>
<text x="75.9" y="135.8" transform="rotate(-90 75.9 135.8)">S</text>
<text x="77.5" y="136.9">Q</text>
<text x="92.2" y="133.1">SN74LS00N</text>
<text x="95.2" y="135.6">U18D</text>
<text x="158" y="135.6">GND</text>
<text x="65.3" y="141.9">+5V</text>
<text x="70.9" y="139.4">C</text>
<text x="75.9" y="142.5" transform="rotate(-90 75.9 142.5)">R</text>
<text x="77.5" y="141.9">Q</text>
<text x="105.3" y="141.9">U26B</text>
<text x="143.4" y="143.2">U18B</text>
<text x="161.8" y="139.4">+5V</text>
<text x="77.1" y="149.6">U22A</text>
<text x="101.3" y="149.6">CP</text>
<text x="101.8" y="144.5">SN74LS393N</text>
<text x="111.8" y="149.6">Q0</text>
<text x="122.7" y="148.3">SN74LS04N</text>
<text x="125.7" y="145.8">U14E</text>
<text x="140.5" y="145.8">SN74LS00N</text>
<text x="156.9" y="148.3">JP3</text>
<text x="166.4" y="147">R1</text>
<text x="166.4" y="149.6">4.7</text>
<text x="170.6" y="149.6">kΩ</text>
<text x="77.1" y="152.1">SN74LS74AN</text>
<text x="111.8" y="154.6">Q2</text>
<text x="111.8" y="152.1">Q1</text>
<text x="70.9" y="157.2">D</text>
<text x="70.9" y="159.7">C</text>
<text x="75.9" y="156.1" transform="rotate(-90 75.9 156.1)">S</text>
<text x="77.5" y="157.2">Q</text>
<text x="101.3" y="157.2">MR</text>
<text x="111.8" y="157.2">Q3</text>
<text x="65.3" y="162.3">+5V</text>
<text x="75.9" y="162.8" transform="rotate(-90 75.9 162.8)">R</text>
<text x="77.5" y="162.3">Q</text>
</g>
<g font-size="1.3" fill="#a90000">
<text x="94.6" y="30.5">12</text>
<text x="94.6" y="35.5">13</text>
<text x="106" y="33">11</text>
<text x="122.5" y="33">1</text>
<text x="142.8" y="33">3</text>
<text x="142.8" y="35.5">4</text>
<text x="153" y="35.5">10</text>
<text x="153.6" y="30.5">9</text>
<text x="165" y="33">8</text>
<text x="122.5" y="40.6">2</text>
<text x="142.8" y="38.1">5</text>
<text x="142.8" y="40.6">6</text>
<text x="153.9" y="45.7">4</text>
<text x="171.4" y="45.7">3</text>
<text x="94.6" y="50.8">12</text>
<text x="106" y="53.3">11</text>
<text x="110.4" y="50.8">9</text>
<text x="121.8" y="53.3">8</text>
<text x="153.9" y="50.8">5</text>
<text x="165" y="48.2">6</text>
<text x="171.4" y="48.2">4</text>
<text x="171.4" y="50.8">5</text>
<text x="182.8" y="48.2">6</text>
<text x="94.6" y="55.9">13</text>
<text x="109.8" y="55.9">10</text>
<text x="127.6" y="58.4">2</text>
<text x="134.6" y="55.3" transform="rotate(-90 134.6 55.3)">4</text>
<text x="140.3" y="58.4">5</text>
<text x="127.6" y="60.9">3</text>
<text x="140.3" y="63.5">6</text>
<text x="153.2" y="60.9">10</text>
<text x="165" y="63.5">8</text>
<text x="94.8" y="71.1">12</text>
<text x="94.8" y="66">13</text>
<text x="106" y="68.6">11</text>
<text x="134.6" y="68" transform="rotate(-90 134.6 68)">1</text>
<text x="153.9" y="66">9</text>
<text x="152.3" y="95.2">1</text>
<text x="151.7" y="100.3">13</text>
<text x="152.3" y="97.8">2</text>
<text x="163.2" y="97.8">12</text>
<text x="171.4" y="100.4" transform="rotate(-90 171.4 100.4)">13</text>
<text x="182.2" y="100.3">10</text>
<text x="182.8" y="97.8">9</text>
<text x="194.2" y="100.3">8</text>
<text x="69.8" y="105.4">5</text>
<text x="81.2" y="105.4">6</text>
<text x="85" y="105.4">3</text>
<text x="96.4" y="105.4">4</text>
<text x="110.4" y="105.4">9</text>
<text x="121.8" y="105.4">8</text>
<text x="124.4" y="107.4" transform="rotate(-90 124.4 107.4)">3</text>
<text x="129.7" y="105.4">4</text>
<text x="140.9" y="107.9">6</text>
<text x="163.8" y="105.4">11</text>
<text x="163.8" y="107.9">12</text>
<text x="177.1" y="102.8">8</text>
<text x="177.1" y="107.9">9</text>
<text x="182.2" y="102.8">11</text>
<text x="126.3" y="110.5">2</text>
<text x="129.7" y="110.5">5</text>
<text x="171.4" y="113.1" transform="rotate(-90 171.4 113.1)">10</text>
<text x="124.4" y="115" transform="rotate(-90 124.4 115)">1</text>
<text x="162.5" y="118.1">5</text>
<text x="69.2" y="123.2">13</text>
<text x="80.6" y="123.2">12</text>
<text x="90.8" y="123.2">13</text>
<text x="102.2" y="125.7">11</text>
<text x="108.5" y="125.7">13</text>
<text x="120" y="125.7">12</text>
<text x="129.7" y="120.6">1</text>
<text x="129.7" y="125.7">2</text>
<text x="140.9" y="123.2">3</text>
<text x="144.7" y="123.2">1</text>
<text x="156.1" y="123.2">2</text>
<text x="162.5" y="123.2">4</text>
<text x="173.9" y="120.6">6</text>
<text x="90.8" y="128.2">12</text>
<text x="67.3" y="135.9">12</text>
<text x="74.9" y="133.4" transform="rotate(-90 74.9 133.4)">10</text>
<text x="80.6" y="135.9">9</text>
<text x="67.3" y="138.4">11</text>
<text x="80.6" y="140.9">8</text>
<text x="74.9" y="146.1" transform="rotate(-90 74.9 146.1)">13</text>
<text x="96.5" y="148.6">13</text>
<text x="116.8" y="148.6">11</text>
<text x="139.6" y="148.6">4</text>
<text x="74.9" y="153.1" transform="rotate(-90 74.9 153.1)">4</text>
<text x="116.8" y="151.1">10</text>
<text x="117.4" y="153.6">9</text>
<text x="121.2" y="153.6">11</text>
<text x="132.7" y="153.6">10</text>
<text x="139.6" y="153.6">5</text>
<text x="151.1" y="151.1">6</text>
<text x="67.9" y="156.2">2</text>
<text x="67.9" y="158.7">3</text>
<text x="80.6" y="156.2">5</text>
<text x="80.6" y="161.3">6</text>
<text x="96.5" y="156.2">12</text>
<text x="117.4" y="156.2">8</text>
<text x="74.9" y="165.8" transform="rotate(-90 74.9 165.8)">1</text>
</g>
</svg>
